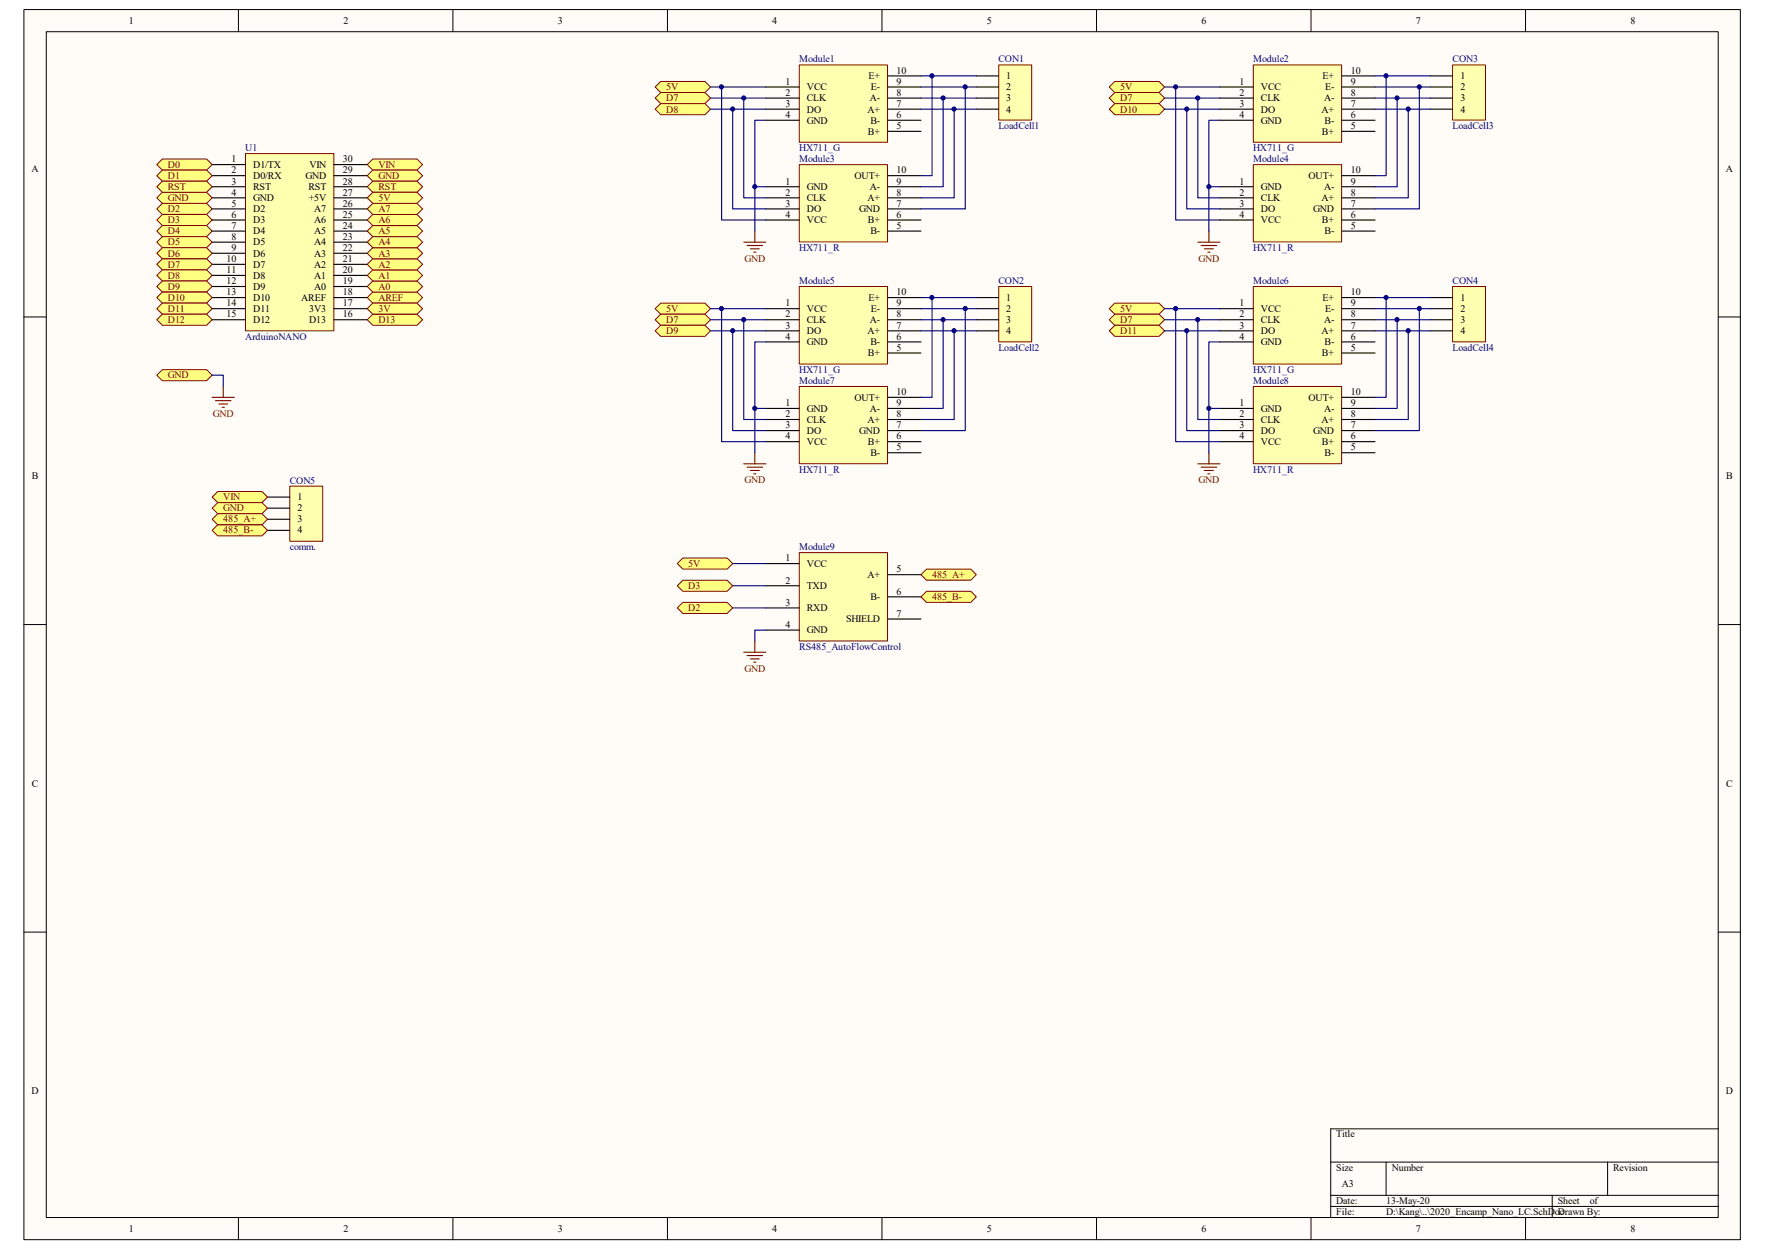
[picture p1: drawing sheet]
<svg xmlns="http://www.w3.org/2000/svg" width="297mm" height="210mm" viewBox="0 0 297 210" stroke-linecap="round" stroke-linejoin="round" font-family="sans-serif">
<path d="M4.1 1.7h288.8v206.7h-288.8z" fill="#fffcf8"/>
<path d="M4 1.6h288.9v206.8h-288.9z" fill="none" stroke="#000" stroke-width=".17"/>
<path d="M7.8 5.4h281.3v199.3h-281.3z" fill="#fffcf8"/>
<g fill="none" stroke="#000" stroke-width=".17">
<path d="M7.8 5.3h281.3v199.4h-281.3zM40.1 1.6v3.7M76.2 1.6v3.7M112.3 1.6v3.7M148.4 1.6v3.7M184.5 1.6v3.7M220.6 1.6v3.7M256.7 1.6v3.7M4 53.3h3.7M289.2 53.3h3.7M4 105h3.7M289.2 105h3.7"/>
<path d="M4 156.7h3.7M289.2 156.7h3.7M223.9 195.4h65.3M233.3 195.4v5.6M270.5 195.4v5.6M289.2 189.8h-65.3v14.9M40.1 204.7v3.7M76.2 204.7v3.7M112.3 204.7v3.7M148.4 204.7v3.7M184.5 204.7v3.7M220.6 204.7v3.7"/>
<path d="M223.9 201h65.3M223.9 202.9h65.3M256.7 204.7v3.7M261.2 201v3.7"/>
</g>
<path d="M134.5 27.7h14.9v13h-14.9z" fill="#ffffb0"/>
<path d="M134.5 27.7h14.9v13h-14.9z" fill="none" stroke="#800000" stroke-width=".17"/>
<path d="M128.9 31.4h5.6M128.9 33.3h5.6M128.9 35.1h5.6M128.9 37h5.6M149.4 31.4h5.6M149.4 33.3h5.6M149.4 35.1h5.6M149.4 37h5.6M149.4 38.9h5.6M149.4 29.5h5.6" fill="none" stroke="#000" stroke-width=".19"/>
<path d="M111.2 13.7h7.4l1 .9-1 1h-7.4l-1-1z" fill-rule="evenodd" fill="#ffff80" stroke="#800000" stroke-width=".17"/>
<path d="M127 38.9v1.8M125.2 40.7h3.7M125.7 41.3h2.6M126.3 41.8h1.5M126.8 42.4h.4" fill="none" stroke="#800000" stroke-width=".19"/>
<g fill="#ffff80" stroke="#800000" stroke-width=".17">
<path d="M111.2 15.6h7.4l1 .9-1 .9h-7.4l-1-.9z" fill-rule="evenodd"/>
<path d="M111.2 17.4h7.4l1 1-1 .9h-7.4l-1-.9z" fill-rule="evenodd"/>
</g>
<path d="M119.6 14.6h9.3M119.6 16.5h9.3M119.6 18.4h9.3M121.4 14.6v22.4h7.5M123.3 18.4v16.7h5.6M125.2 16.5v16.8h3.7M127 31.4h1.9M128.9 20.2h-1.9v18.7" fill="none" stroke="#000080" stroke-width=".19"/>
<path d="M168.1 11h5.5v9.2h-5.5z" fill="#ffffb0"/>
<path d="M168.1 10.9h5.5v9.3h-5.5z" fill="none" stroke="#800000" stroke-width=".17"/>
<path d="M164.3 12.8h3.7M164.3 14.6h3.7M164.3 16.5h3.7M164.3 18.4h3.7" fill="none" stroke="#000" stroke-width=".19"/>
<path d="M155 12.8h9.3M155 14.6h9.3M155 16.5h9.3M155 18.4h9.3M156.8 12.8v16.7h-1.8M158.7 16.5v14.9h-3.7M160.6 18.4v14.9h-5.6M162.4 14.6v20.5h-7.4" fill="none" stroke="#000080" stroke-width=".19"/>
<path d="M134.5 65h14.9v13h-14.9z" fill="#ffffb0"/>
<path d="M134.5 65h14.9v13h-14.9z" fill="none" stroke="#800000" stroke-width=".17"/>
<path d="M128.9 68.7h5.6M128.9 70.5h5.6M128.9 72.4h5.6M128.9 74.3h5.6M149.4 68.7h5.6M149.4 70.5h5.6M149.4 72.4h5.6M149.4 74.3h5.6M149.4 76.1h5.6M149.4 66.8h5.6" fill="none" stroke="#000" stroke-width=".19"/>
<path d="M111.2 51h7.4l1 .9-1 .9h-7.4l-1-.9z" fill-rule="evenodd" fill="#ffff80" stroke="#800000" stroke-width=".17"/>
<path d="M125.2 78h3.7M125.7 78.6h2.6M126.3 79.1h1.5M126.8 79.7h.4M127 76.1v1.9" fill="none" stroke="#800000" stroke-width=".19"/>
<g fill="#ffff80" stroke="#800000" stroke-width=".17">
<path d="M111.2 52.8h7.4l1 1-1 .9h-7.4l-1-.9z" fill-rule="evenodd"/>
<path d="M111.2 54.7h7.4l1 .9-1 1h-7.4l-1-1z" fill-rule="evenodd"/>
</g>
<path d="M119.6 51.9h9.3M119.6 55.6h9.3M121.4 51.9v22.4h7.5M123.3 55.6v16.8h5.6M125.2 53.8v16.7h3.7M128.9 57.5h-1.9v18.6M127 68.7h1.9" fill="none" stroke="#000080" stroke-width=".19"/>
<path d="M168.1 48.2h5.5v9.3h-5.5z" fill="#ffffb0"/>
<path d="M168.1 48.2h5.5v9.3h-5.5z" fill="none" stroke="#800000" stroke-width=".17"/>
<path d="M164.3 50h3.7M164.3 51.9h3.7M164.3 53.8h3.7M164.3 55.6h3.7" fill="none" stroke="#000" stroke-width=".19"/>
<path d="M155 50h9.3M155 51.9h9.3M155 53.8h9.3M155 55.6h9.3M156.8 50v16.8h-1.8M158.7 53.8v14.9h-3.7M160.6 55.6v14.9h-5.6M162.4 51.9v20.5h-7.4" fill="none" stroke="#000080" stroke-width=".19"/>
<path d="M210.9 27.7h14.9v13h-14.9z" fill="#ffffb0"/>
<path d="M210.9 27.7h14.9v13h-14.9z" fill="none" stroke="#800000" stroke-width=".17"/>
<path d="M205.3 31.4h5.6M205.3 33.3h5.6M205.3 35.1h5.6M205.3 37h5.6M225.8 31.4h5.6M225.8 33.3h5.6M225.8 35.1h5.6M225.8 37h5.6M225.8 38.9h5.6M225.8 29.5h5.6" fill="none" stroke="#000" stroke-width=".19"/>
<path d="M186.7 14.6l.9-.9h7.4l1 .9-1 1h-7.4z" fill-rule="evenodd" fill="#ffff80" stroke="#800000" stroke-width=".17"/>
<path d="M203.4 38.9v1.8M201.6 40.7h3.7M202.1 41.3h2.6M202.7 41.8h1.5M203.2 42.4h.4" fill="none" stroke="#800000" stroke-width=".19"/>
<g fill="#ffff80" stroke="#800000" stroke-width=".17">
<path d="M186.7 16.5l.9-.9h7.4l1 .9-1 .9h-7.4z" fill-rule="evenodd"/>
<path d="M186.7 18.4l.9-1h7.4l1 1-1 .9h-7.4z" fill-rule="evenodd"/>
</g>
<path d="M196 16.5h9.3M196 18.4h9.3M197.8 14.6h7.5M199.7 18.4v16.7h5.6M201.6 16.5v16.8h3.7M203.4 31.4h1.9M205.3 20.2h-1.9v18.7" fill="none" stroke="#000080" stroke-width=".19"/>
<path d="M244.5 11h5.5v9.2h-5.5z" fill="#ffffb0"/>
<path d="M244.4 10.9h5.6v9.3h-5.6z" fill="none" stroke="#800000" stroke-width=".17"/>
<path d="M240.7 12.8h3.7M240.7 14.6h3.7M240.7 16.5h3.7M240.7 18.4h3.7" fill="none" stroke="#000" stroke-width=".19"/>
<path d="M231.4 12.8h9.3M231.4 14.6h9.3M231.4 16.5h9.3M231.4 18.4h9.3M233.3 12.8v16.7h-1.9M235.1 16.5v14.9h-3.7M237 18.4v14.9h-5.6M238.8 14.6v20.5h-7.4" fill="none" stroke="#000080" stroke-width=".19"/>
<path d="M210.9 65h14.9v13h-14.9z" fill="#ffffb0"/>
<path d="M210.9 65h14.9v13h-14.9z" fill="none" stroke="#800000" stroke-width=".17"/>
<path d="M205.3 68.7h5.6M205.3 70.5h5.6M205.3 72.4h5.6M205.3 74.3h5.6M225.8 68.7h5.6M225.8 70.5h5.6M225.8 72.4h5.6M225.8 74.3h5.6M225.8 76.1h5.6M225.8 66.8h5.6" fill="none" stroke="#000" stroke-width=".19"/>
<path d="M187.6 51h7.4l1 .9-1 .9h-7.4l-.9-.9z" fill-rule="evenodd" fill="#ffff80" stroke="#800000" stroke-width=".17"/>
<path d="M201.6 78h3.7M202.1 78.6h2.6M202.7 79.1h1.5M203.2 79.7h.4M203.4 76.1v1.9" fill="none" stroke="#800000" stroke-width=".19"/>
<g fill="#ffff80" stroke="#800000" stroke-width=".17">
<path d="M186.7 53.8l.9-1h7.4l1 1-1 .9h-7.4z" fill-rule="evenodd"/>
<path d="M186.7 55.6l.9-.9h7.4l1 .9-1 1h-7.4z" fill-rule="evenodd"/>
</g>
<path d="M196 51.9h9.3M196 53.8h9.3M196 55.6h9.3M197.8 51.9v22.4h7.5M199.7 55.6v16.8h5.6M201.6 53.8v16.7h3.7M205.3 57.5h-1.9v18.6M203.4 68.7h1.9" fill="none" stroke="#000080" stroke-width=".19"/>
<path d="M244.5 48.2h5.5v9.3h-5.5z" fill="#ffffb0"/>
<path d="M244.4 48.2h5.6v9.3h-5.6z" fill="none" stroke="#800000" stroke-width=".17"/>
<path d="M240.7 50h3.7M240.7 51.9h3.7M240.7 53.8h3.7M240.7 55.6h3.7" fill="none" stroke="#000" stroke-width=".19"/>
<path d="M231.4 50h9.3M231.4 51.9h9.3M231.4 53.8h9.3M231.4 55.6h9.3M233.3 50v16.8h-1.9M235.1 53.8v14.9h-3.7M237 55.6v14.9h-5.6M238.8 51.9v20.5h-7.4" fill="none" stroke="#000080" stroke-width=".19"/>
<path d="M134.5 93h14.9v14.8h-14.9z" fill="#ffffb0"/>
<path d="M134.5 92.9h14.9v14.9h-14.9z" fill="none" stroke="#800000" stroke-width=".17"/>
<path d="M128.9 94.8h5.6M128.9 98.5h5.6M149.4 96.6h5.6M128.9 102.2h5.6M128.9 105.9h5.6M149.4 100.4h5.6M149.4 104.1h5.6" fill="none" stroke="#000" stroke-width=".19"/>
<path d="M114.9 93.8h7.5l.9 1-.9 .9h-7.5l-.9-.9z" fill-rule="evenodd" fill="#ffff80" stroke="#800000" stroke-width=".17"/>
<path d="M125.2 109.7h3.7M125.7 110.2h2.6M126.3 110.8h1.5M126.8 111.4h.4M127 107.8v1.9" fill="none" stroke="#800000" stroke-width=".19"/>
<path d="M123.3 94.8h5.6M123.3 98.5h5.6M123.3 102.2h5.6M128.9 105.9h-1.9v1.9" fill="none" stroke="#000080" stroke-width=".19"/>
<path d="M41.4 25.9h14.8v29.7h-14.8z" fill="#ffffb0"/>
<path d="M41.3 25.8h14.9v29.8h-14.9z" fill="none" stroke="#800000" stroke-width=".17"/>
<g fill="none" stroke="#000" stroke-width=".19">
<path d="M35.7 27.7h5.6M35.7 29.5h5.6M35.7 31.4h5.6M35.7 33.3h5.6M35.7 35.1h5.6M35.7 37h5.6M35.7 38.9h5.6M56.2 27.7h5.6M56.2 29.5h5.6M56.2 31.4h5.6M56.2 33.3h5.6M56.2 35.1h5.6"/>
<path d="M56.2 37h5.6M56.2 38.9h5.6M35.7 40.7h5.6M35.7 42.6h5.6M35.7 44.4h5.6M35.7 46.3h5.6M35.7 48.2h5.6M35.7 50h5.6M35.7 51.9h5.6M35.7 53.8h5.6M56.2 40.7h5.6M56.2 42.6h5.6"/>
<path d="M56.2 44.4h5.6M56.2 46.3h5.6M56.2 48.2h5.6M56.2 50h5.6M56.2 51.9h5.6M56.2 53.8h5.6"/>
</g>
<g fill="#ffff80" stroke="#800000" stroke-width=".17">
<path d="M26.4 27.7l.9-1h7.5l.9 1-.9 .9h-7.5z" fill-rule="evenodd"/>
<path d="M26.4 29.5l.9-.9h7.5l.9 .9-.9 1h-7.5z" fill-rule="evenodd"/>
<path d="M26.4 35.1l.9-.9h7.5l.9 .9-.9 1h-7.5z" fill-rule="evenodd"/>
<path d="M27.3 36.1h7.5l.9 .9-.9 .9h-7.5l-.9-.9z" fill-rule="evenodd"/>
<path d="M26.4 38.9l.9-1h7.5l.9 1-.9 .9h-7.5z" fill-rule="evenodd"/>
<path d="M26.4 40.7l.9-.9h7.5l.9 .9-.9 1h-7.5z" fill-rule="evenodd"/>
<path d="M26.4 42.6l.9-.9h7.5l.9 .9-.9 .9h-7.5z" fill-rule="evenodd"/>
<path d="M26.4 44.4l.9-.9h7.5l.9 .9-.9 1h-7.5z" fill-rule="evenodd"/>
<path d="M26.4 46.3l.9-.9h7.5l.9 .9-.9 .9h-7.5z" fill-rule="evenodd"/>
<path d="M26.4 48.2l.9-1h7.5l.9 1-.9 .9h-7.5z" fill-rule="evenodd"/>
<path d="M26.4 50l.9-.9h7.5l.9 .9-.9 1h-7.5z" fill-rule="evenodd"/>
<path d="M26.4 51.9l.9-.9h7.5l.9 .9-.9 .9h-7.5z" fill-rule="evenodd"/>
<path d="M26.4 53.8l.9-1h7.5l.9 1-.9 .9h-7.5z" fill-rule="evenodd"/>
<path d="M61.8 53.8l.9-1h7.5l.9 1-.9 .9h-7.5z" fill-rule="evenodd"/>
<path d="M61.8 50l.9-.9h7.5l.9 .9-.9 1h-7.5z" fill-rule="evenodd"/>
<path d="M61.8 48.2l.9-1h7.5l.9 1-.9 .9h-7.5z" fill-rule="evenodd"/>
<path d="M61.8 46.3l.9-.9h7.5l.9 .9-.9 .9h-7.5z" fill-rule="evenodd"/>
<path d="M61.8 44.4l.9-.9h7.5l.9 .9-.9 1h-7.5z" fill-rule="evenodd"/>
<path d="M62.7 41.7h7.5l.9 .9-.9 .9h-7.5l-.9-.9z" fill-rule="evenodd"/>
<path d="M61.8 40.7l.9-.9h7.5l.9 .9-.9 1h-7.5z" fill-rule="evenodd"/>
<path d="M61.8 38.9l.9-1h7.5l.9 1-.9 .9h-7.5z" fill-rule="evenodd"/>
<path d="M62.7 36.1h7.5l.9 .9-.9 .9h-7.5l-.9-.9z" fill-rule="evenodd"/>
<path d="M61.8 35.1l.9-.9h7.5l.9 .9-.9 1h-7.5z" fill-rule="evenodd"/>
<path d="M62.7 26.7h7.5l.9 1-.9 .9h-7.5l-.9-.9z" fill-rule="evenodd"/>
<path d="M61.8 29.5l.9-.9h7.5l.9 .9-.9 1h-7.5z" fill-rule="evenodd"/>
<path d="M26.4 33.3l.9-1h7.5l.9 1-.9 .9h-7.5z" fill-rule="evenodd"/>
<path d="M62.7 51h7.5l.9 .9-.9 .9h-7.5l-.9-.9z" fill-rule="evenodd"/>
<path d="M61.8 31.4l.9-.9h7.5l.9 .9-.9 .9h-7.5z" fill-rule="evenodd"/>
<path d="M61.8 33.3l.9-1h7.5l.9 1-.9 .9h-7.5z" fill-rule="evenodd"/>
<path d="M26.4 31.4l.9-.9h7.5l.9 .9-.9 .9h-7.5z" fill-rule="evenodd"/>
<path d="M26.4 63.1l.9-.9h7.5l.9 .9-.9 .9h-7.5z" fill-rule="evenodd"/>
</g>
<path d="M35.7 66.8h3.7M36.3 67.4h2.6M36.8 67.9h1.5M37.4 68.5h.4M37.6 64.9v1.9" fill="none" stroke="#800000" stroke-width=".19"/>
<path d="M35.7 63.1h1.9v1.8" fill="none" stroke="#000080" stroke-width=".19"/>
<g fill="#ffff80" stroke="#800000" stroke-width=".17">
<path d="M114.9 101.3h7.5l.9 .9-.9 1h-7.5l-.9-1z" fill-rule="evenodd"/>
<path d="M114.9 97.6h7.5l.9 .9-.9 .9h-7.5l-.9-.9z" fill-rule="evenodd"/>
</g>
<path d="M48.8 81.8h5.5v9.2h-5.5z" fill="#ffffb0"/>
<path d="M48.8 81.7h5.5v9.3h-5.5z" fill="none" stroke="#800000" stroke-width=".17"/>
<path d="M45 83.6h3.7M45 85.4h3.7M45 87.3h3.7M45 89.2h3.7" fill="none" stroke="#000" stroke-width=".19"/>
<g fill="#ffff80" stroke="#800000" stroke-width=".17">
<path d="M35.7 83.6l.9-.9h7.5l.9 .9-.9 .9h-7.5z" fill-rule="evenodd"/>
<path d="M35.7 85.4l.9-.9h7.5l.9 .9-.9 1h-7.5z" fill-rule="evenodd"/>
<path d="M155.9 95.7h7.5l.9 .9-.9 1h-7.5l-.9-1z" fill-rule="evenodd"/>
<path d="M155 100.4l.9-1h7.5l.9 1-.9 .9h-7.5z" fill-rule="evenodd"/>
<path d="M35.7 87.3l.9-.9h7.5l.9 .9-.9 .9h-7.5z" fill-rule="evenodd"/>
<path d="M35.7 89.2l.9-1h7.5l.9 1-.9 .9h-7.5z" fill-rule="evenodd"/>
</g>
<path d="M134.5 11h14.9v12.9h-14.9z" fill="#ffffb0"/>
<path d="M134.5 10.9h14.9v13h-14.9z" fill="none" stroke="#800000" stroke-width=".17"/>
<path d="M128.9 14.6h5.6M128.9 16.5h5.6M128.9 18.4h5.6M149.4 14.6h5.6M149.4 16.5h5.6M149.4 18.4h5.6M149.4 12.8h5.6M128.9 20.2h5.6M149.4 20.2h5.6M149.4 22.1h5.6" fill="none" stroke="#000" stroke-width=".19"/>
<path d="M134.5 48.2h14.9v13h-14.9z" fill="#ffffb0"/>
<path d="M134.5 48.2h14.9v13h-14.9z" fill="none" stroke="#800000" stroke-width=".17"/>
<path d="M128.9 51.9h5.6M128.9 53.8h5.6M128.9 55.6h5.6M128.9 57.5h5.6M149.4 51.9h5.6M149.4 53.8h5.6M149.4 55.6h5.6M149.4 57.5h5.6M149.4 59.4h5.6M149.4 50h5.6" fill="none" stroke="#000" stroke-width=".19"/>
<path d="M210.9 11h14.9v12.9h-14.9z" fill="#ffffb0"/>
<path d="M210.9 10.9h14.9v13h-14.9z" fill="none" stroke="#800000" stroke-width=".17"/>
<path d="M205.3 14.6h5.6M205.3 16.5h5.6M205.3 18.4h5.6M225.8 14.6h5.6M225.8 16.5h5.6M225.8 18.4h5.6M225.8 12.8h5.6M205.3 20.2h5.6M225.8 20.2h5.6M225.8 22.1h5.6" fill="none" stroke="#000" stroke-width=".19"/>
<path d="M210.9 48.2h14.9v13h-14.9z" fill="#ffffb0"/>
<path d="M210.9 48.2h14.9v13h-14.9z" fill="none" stroke="#800000" stroke-width=".17"/>
<path d="M205.3 51.9h5.6M205.3 53.8h5.6M205.3 55.6h5.6M205.3 57.5h5.6M225.8 51.9h5.6M225.8 53.8h5.6M225.8 55.6h5.6M225.8 57.5h5.6M225.8 59.4h5.6M225.8 50h5.6" fill="none" stroke="#000" stroke-width=".19"/>
<path d="M196 14.6h1.8v22.4h7.5M119.6 53.8h9.3" fill="none" stroke="#000080" stroke-width=".19"/>
<g fill="#000080" stroke="#000080" stroke-width=".17">
<circle cx="121.4" cy="51.9" r=".35"/>
<circle cx="121.4" cy="14.6" r=".35"/>
<circle cx="123.3" cy="55.6" r=".35"/>
<circle cx="123.3" cy="18.3" r=".35"/>
<circle cx="125.1" cy="53.7" r=".35"/>
<circle cx="125.1" cy="16.5" r=".35"/>
<circle cx="127" cy="68.7" r=".35"/>
<circle cx="127" cy="31.4" r=".35"/>
<circle cx="156.8" cy="50" r=".35"/>
<circle cx="156.8" cy="12.7" r=".35"/>
<circle cx="158.7" cy="53.7" r=".35"/>
<circle cx="158.7" cy="16.5" r=".35"/>
<circle cx="160.5" cy="55.6" r=".35"/>
<circle cx="160.5" cy="18.3" r=".35"/>
<circle cx="162.4" cy="51.9" r=".35"/>
<circle cx="162.4" cy="14.6" r=".35"/>
<circle cx="197.8" cy="51.9" r=".35"/>
<circle cx="197.8" cy="14.6" r=".35"/>
<circle cx="199.7" cy="55.6" r=".35"/>
<circle cx="199.7" cy="18.3" r=".35"/>
<circle cx="201.5" cy="53.7" r=".35"/>
<circle cx="201.5" cy="16.5" r=".35"/>
<circle cx="203.4" cy="68.7" r=".35"/>
<circle cx="203.4" cy="31.4" r=".35"/>
<circle cx="233.2" cy="50" r=".35"/>
<circle cx="233.2" cy="12.7" r=".35"/>
<circle cx="235.1" cy="53.7" r=".35"/>
<circle cx="235.1" cy="16.5" r=".35"/>
<circle cx="237" cy="55.6" r=".35"/>
<circle cx="237" cy="18.3" r=".35"/>
<circle cx="238.8" cy="51.9" r=".35"/>
<circle cx="238.8" cy="14.6" r=".35"/>
</g>
<g font-size="1.7">
<text x="21.7" y="4">1</text>
<text x="57.8" y="4">2</text>
<text x="93.9" y="4">3</text>
<text x="130" y="4">4</text>
<text x="166.1" y="4">5</text>
<text x="202.2" y="4">6</text>
<text x="238.3" y="4">7</text>
<text x="274.4" y="4">8</text>
<text x="132.2" y="14.2">1</text>
<text x="132.2" y="16.1">2</text>
<text x="132.2" y="17.9">3</text>
<text x="135.8" y="15.2">VCC</text>
<text x="135.8" y="17">CLK</text>
<text x="146.1" y="13.3">E+</text>
<text x="146.4" y="17">A-</text>
<text x="146.6" y="15.2">E-</text>
<text x="150.9" y="17.9">7</text>
<text x="150.9" y="16.1">8</text>
<text x="150.9" y="14.2">9</text>
<text x="150.9" y="12.4">10</text>
<text x="169.3" y="13.3">1</text>
<text x="169.3" y="15.2">2</text>
<text x="169.3" y="17">3</text>
<text x="208.6" y="14.2">1</text>
<text x="208.6" y="16.1">2</text>
<text x="208.6" y="17.9">3</text>
<text x="212.2" y="15.2">VCC</text>
<text x="212.2" y="17">CLK</text>
<text x="222.5" y="13.3">E+</text>
<text x="222.8" y="17">A-</text>
<text x="223" y="15.2">E-</text>
<text x="227.3" y="17.9">7</text>
<text x="227.3" y="16.1">8</text>
<text x="227.3" y="14.2">9</text>
<text x="227.3" y="12.4">10</text>
<text x="245.7" y="13.3">1</text>
<text x="245.7" y="15.2">2</text>
<text x="245.7" y="17">3</text>
<text x="132.2" y="19.9">4</text>
<text x="135.8" y="18.9">DO</text>
<text x="135.8" y="20.8">GND</text>
<text x="146" y="18.9">A+</text>
<text x="146" y="22.6">B+</text>
<text x="146.5" y="20.8">B-</text>
<text x="150.9" y="21.7">5</text>
<text x="150.9" y="19.9">6</text>
<text x="169.3" y="18.9">4</text>
<text x="208.6" y="19.9">4</text>
<text x="212.2" y="18.9">DO</text>
<text x="212.2" y="20.8">GND</text>
<text x="222.4" y="18.9">A+</text>
<text x="222.5" y="22.6">B+</text>
<text x="222.9" y="20.8">B-</text>
<text x="227.3" y="21.7">5</text>
<text x="227.3" y="19.9">6</text>
<text x="245.7" y="18.9">4</text>
<text x="5.3" y="28.9">A</text>
<text x="38.9" y="27.3">1</text>
<text x="38.9" y="29.2">2</text>
<text x="42.6" y="28.2">D1/TX</text>
<text x="52.1" y="28.2">VIN</text>
<text x="57.7" y="29.2">29</text>
<text x="57.7" y="27.3">30</text>
<text x="150.9" y="29.2">10</text>
<text x="227.3" y="29.2">10</text>
<text x="290.4" y="28.9">A</text>
<text x="38.9" y="31">3</text>
<text x="38.9" y="32.9">4</text>
<text x="38.9" y="34.8">5</text>
<text x="42.6" y="30.1">D0/RX</text>
<text x="42.6" y="32">RST</text>
<text x="42.6" y="33.8">GND</text>
<text x="42.6" y="35.7">D2</text>
<text x="51.4" y="30.1">GND</text>
<text x="51.9" y="32">RST</text>
<text x="51.9" y="33.8">+5V</text>
<text x="52.9" y="35.7">A7</text>
<text x="57.7" y="34.8">26</text>
<text x="57.7" y="32.9">27</text>
<text x="57.7" y="31">28</text>
<text x="132.2" y="31">1</text>
<text x="132.2" y="32.9">2</text>
<text x="132.2" y="34.8">3</text>
<text x="135.8" y="32">GND</text>
<text x="135.8" y="33.8">CLK</text>
<text x="135.8" y="35.7">DO</text>
<text x="143.8" y="30.1">OUT+</text>
<text x="144.6" y="35.7">GND</text>
<text x="146" y="33.8">A+</text>
<text x="146.4" y="32">A-</text>
<text x="150.9" y="34.8">7</text>
<text x="150.9" y="32.9">8</text>
<text x="150.9" y="31">9</text>
<text x="208.6" y="31">1</text>
<text x="208.6" y="32.9">2</text>
<text x="208.6" y="34.8">3</text>
<text x="212.2" y="32">GND</text>
<text x="212.2" y="33.8">CLK</text>
<text x="212.2" y="35.7">DO</text>
<text x="220.2" y="30.1">OUT+</text>
<text x="221" y="35.7">GND</text>
<text x="222.4" y="33.8">A+</text>
<text x="222.8" y="32">A-</text>
<text x="227.3" y="34.8">7</text>
<text x="227.3" y="32.9">8</text>
<text x="227.3" y="31">9</text>
<text x="38.9" y="36.6">6</text>
<text x="38.9" y="38.5">7</text>
<text x="38.9" y="40.3">8</text>
<text x="42.6" y="37.5">D3</text>
<text x="42.6" y="39.4">D4</text>
<text x="42.6" y="41.3">D5</text>
<text x="52.9" y="41.3">A4</text>
<text x="52.9" y="39.4">A5</text>
<text x="52.9" y="37.5">A6</text>
<text x="57.7" y="40.3">23</text>
<text x="57.7" y="38.5">24</text>
<text x="57.7" y="36.6">25</text>
<text x="132.2" y="36.6">4</text>
<text x="135.8" y="37.5">VCC</text>
<text x="146" y="37.5">B+</text>
<text x="146.5" y="39.4">B-</text>
<text x="150.9" y="38.5">5</text>
<text x="150.9" y="36.6">6</text>
<text x="208.6" y="36.6">4</text>
<text x="212.2" y="37.5">VCC</text>
<text x="222.5" y="37.5">B+</text>
<text x="222.9" y="39.4">B-</text>
<text x="227.3" y="38.5">5</text>
<text x="227.3" y="36.6">6</text>
<text x="38.1" y="44.1">10</text>
<text x="38.1" y="45.9">11</text>
<text x="38.1" y="47.8">12</text>
<text x="38.9" y="42.2">9</text>
<text x="42.6" y="43.1">D6</text>
<text x="42.6" y="45">D7</text>
<text x="42.6" y="46.9">D8</text>
<text x="52.9" y="46.9">A1</text>
<text x="52.9" y="45">A2</text>
<text x="52.9" y="43.1">A3</text>
<text x="57.7" y="47.8">19</text>
<text x="57.7" y="45.9">20</text>
<text x="57.7" y="44.1">21</text>
<text x="57.7" y="42.2">22</text>
<text x="38.1" y="49.7">13</text>
<text x="38.1" y="51.5">14</text>
<text x="38.1" y="53.4">15</text>
<text x="42.6" y="48.7">D9</text>
<text x="42.6" y="50.6">D10</text>
<text x="42.6" y="52.5">D11</text>
<text x="50.7" y="50.6">AREF</text>
<text x="52" y="52.5">3V3</text>
<text x="52.9" y="48.7">A0</text>
<text x="57.7" y="53.4">16</text>
<text x="57.7" y="51.5">17</text>
<text x="57.7" y="49.7">18</text>
<text x="132.2" y="51.5">1</text>
<text x="132.2" y="53.4">2</text>
<text x="135.8" y="52.5">VCC</text>
<text x="146.1" y="50.6">E+</text>
<text x="146.6" y="52.5">E-</text>
<text x="150.9" y="53.4">8</text>
<text x="150.9" y="51.5">9</text>
<text x="150.9" y="49.7">10</text>
<text x="169.3" y="50.6">1</text>
<text x="169.3" y="52.5">2</text>
<text x="208.6" y="51.5">1</text>
<text x="208.6" y="53.4">2</text>
<text x="212.2" y="52.5">VCC</text>
<text x="222.5" y="50.6">E+</text>
<text x="223" y="52.5">E-</text>
<text x="227.3" y="53.4">8</text>
<text x="227.3" y="51.5">9</text>
<text x="227.3" y="49.7">10</text>
<text x="245.7" y="50.6">1</text>
<text x="245.7" y="52.5">2</text>
<text x="42.6" y="54.3">D12</text>
<text x="52" y="54.3">D13</text>
<text x="132.2" y="55.2">3</text>
<text x="132.2" y="57.1">4</text>
<text x="135.8" y="54.3">CLK</text>
<text x="135.8" y="56.2">DO</text>
<text x="135.8" y="58">GND</text>
<text x="146" y="56.2">A+</text>
<text x="146" y="59.9">B+</text>
<text x="146.4" y="54.3">A-</text>
<text x="146.5" y="58">B-</text>
<text x="150.9" y="59">5</text>
<text x="150.9" y="57.1">6</text>
<text x="150.9" y="55.2">7</text>
<text x="169.3" y="54.3">3</text>
<text x="169.3" y="56.2">4</text>
<text x="208.6" y="55.2">3</text>
<text x="208.6" y="57.1">4</text>
<text x="212.2" y="54.3">CLK</text>
<text x="212.2" y="56.2">DO</text>
<text x="212.2" y="58">GND</text>
<text x="222.4" y="56.2">A+</text>
<text x="222.5" y="59.9">B+</text>
<text x="222.8" y="54.3">A-</text>
<text x="222.9" y="58">B-</text>
<text x="227.3" y="59">5</text>
<text x="227.3" y="57.1">6</text>
<text x="227.3" y="55.2">7</text>
<text x="245.7" y="54.3">3</text>
<text x="245.7" y="56.2">4</text>
<text x="132.2" y="68.3">1</text>
<text x="132.2" y="70.1">2</text>
<text x="135.8" y="69.2">GND</text>
<text x="135.8" y="71.1">CLK</text>
<text x="143.8" y="67.4">OUT+</text>
<text x="146" y="71.1">A+</text>
<text x="146.4" y="69.2">A-</text>
<text x="150.9" y="70.1">8</text>
<text x="150.9" y="68.3">9</text>
<text x="150.9" y="66.4">10</text>
<text x="208.6" y="68.3">1</text>
<text x="208.6" y="70.1">2</text>
<text x="212.2" y="69.2">GND</text>
<text x="212.2" y="71.1">CLK</text>
<text x="220.2" y="67.4">OUT+</text>
<text x="222.4" y="71.1">A+</text>
<text x="222.8" y="69.2">A-</text>
<text x="227.3" y="70.1">8</text>
<text x="227.3" y="68.3">9</text>
<text x="227.3" y="66.4">10</text>
<text x="132.2" y="72">3</text>
<text x="132.2" y="73.9">4</text>
<text x="135.8" y="72.9">DO</text>
<text x="135.8" y="74.8">VCC</text>
<text x="144.6" y="72.9">GND</text>
<text x="146" y="74.8">B+</text>
<text x="146.5" y="76.7">B-</text>
<text x="150.9" y="75.7">5</text>
<text x="150.9" y="73.9">6</text>
<text x="150.9" y="72">7</text>
<text x="208.6" y="72">3</text>
<text x="208.6" y="73.9">4</text>
<text x="212.2" y="72.9">DO</text>
<text x="212.2" y="74.8">VCC</text>
<text x="221" y="72.9">GND</text>
<text x="222.5" y="74.8">B+</text>
<text x="222.9" y="76.7">B-</text>
<text x="227.3" y="75.7">5</text>
<text x="227.3" y="73.9">6</text>
<text x="227.3" y="72">7</text>
<text x="5.3" y="80.6">B</text>
<text x="290.5" y="80.6">B</text>
<text x="50" y="84.1">1</text>
<text x="50" y="86">2</text>
<text x="50" y="87.8">3</text>
<text x="50" y="89.7">4</text>
<text x="132.2" y="94.4">1</text>
<text x="135.8" y="95.3">VCC</text>
<text x="132.2" y="98.1">2</text>
<text x="132.2" y="101.9">3</text>
<text x="135.8" y="99.1">TXD</text>
<text x="146" y="97.2">A+</text>
<text x="146.5" y="100.9">B-</text>
<text x="150.9" y="100">6</text>
<text x="150.9" y="96.2">5</text>
<text x="132.2" y="105.6">4</text>
<text x="135.8" y="102.8">RXD</text>
<text x="135.8" y="106.5">GND</text>
<text x="142.4" y="104.6">SHIELD</text>
<text x="150.9" y="103.7">7</text>
<text x="5.3" y="132.3">C</text>
<text x="290.5" y="132.3">C</text>
<text x="5.3" y="184">D</text>
<text x="290.4" y="184">D</text>
<text x="224.9" y="191.3">Title</text>
<text x="224.9" y="196.8">Size</text>
<text x="234.2" y="196.8">Number</text>
<text x="271.4" y="196.8">Revision</text>
<text x="224.9" y="202.4">Date:</text>
<text x="225.8" y="199.6">A3</text>
<text x="233.3" y="202.4">13-May-20</text>
<text x="262.1" y="202.4">Sheet</text>
<text x="267.5" y="202.4">of</text>
<text x="21.7" y="207.1">1</text>
<text x="57.8" y="207.1">2</text>
<text x="93.9" y="207.1">3</text>
<text x="130" y="207.1">4</text>
<text x="166.1" y="207.1">5</text>
<text x="202.2" y="207.1">6</text>
<text x="224.9" y="204.3">File:</text>
<text x="233.3" y="204.3">D:\Kang\..\2020_Encamp_Nano_LC.SchDoc</text>
<text x="238.3" y="207.1">7</text>
<text x="262.1" y="204.3">Drawn By:</text>
<text x="274.4" y="207.1">8</text>
</g>
<g font-size="1.7" fill="#000080">
<text x="134.5" y="10.5">Module1</text>
<text x="168" y="10.5">CON1</text>
<text x="210.9" y="10.5">Module2</text>
<text x="244.4" y="10.5">CON3</text>
<text x="168" y="21.7">LoadCell1</text>
<text x="244.4" y="21.7">LoadCell3</text>
<text x="41.3" y="25.4">U1</text>
<text x="134.5" y="27.3">Module3</text>
<text x="134.5" y="25.4">HX711_G</text>
<text x="210.9" y="27.3">Module4</text>
<text x="210.9" y="25.4">HX711_G</text>
<text x="134.5" y="42.2">HX711_R</text>
<text x="134.5" y="47.8">Module5</text>
<text x="168" y="47.8">CON2</text>
<text x="210.9" y="42.2">HX711_R</text>
<text x="210.9" y="47.8">Module6</text>
<text x="244.4" y="47.8">CON4</text>
<text x="41.3" y="57.1">ArduinoNANO</text>
<text x="168" y="59">LoadCell2</text>
<text x="244.4" y="59">LoadCell4</text>
<text x="134.5" y="64.6">Module7</text>
<text x="134.5" y="62.7">HX711_G</text>
<text x="210.9" y="64.6">Module8</text>
<text x="210.9" y="62.7">HX711_G</text>
<text x="48.8" y="81.3">CON5</text>
<text x="134.5" y="79.5">HX711_R</text>
<text x="210.9" y="79.5">HX711_R</text>
<text x="48.8" y="92.5">comm.</text>
<text x="134.5" y="92.5">Module9</text>
<text x="134.5" y="109.3">RS485_AutoFlowControl</text>
</g>
<g font-size="1.7" fill="#800000">
<text x="112.1" y="15.2">5V</text>
<text x="112.1" y="17">D7</text>
<text x="188.5" y="15.2">5V</text>
<text x="188.5" y="17">D7</text>
<text x="112.1" y="18.9">D8</text>
<text x="188.5" y="18.9">D10</text>
<text x="28.2" y="28.2">D0</text>
<text x="63.7" y="28.2">VIN</text>
<text x="28.2" y="30.1">D1</text>
<text x="28.2" y="35.7">D2</text>
<text x="28.2" y="33.8">GND</text>
<text x="28.2" y="32">RST</text>
<text x="63.7" y="35.7">A7</text>
<text x="63.7" y="30.1">GND</text>
<text x="63.7" y="32">RST</text>
<text x="63.7" y="33.8">5V</text>
<text x="28.2" y="37.5">D3</text>
<text x="28.2" y="39.4">D4</text>
<text x="28.2" y="41.3">D5</text>
<text x="63.7" y="41.3">A4</text>
<text x="63.7" y="39.4">A5</text>
<text x="63.7" y="37.5">A6</text>
<text x="28.2" y="43.1">D6</text>
<text x="28.2" y="45">D7</text>
<text x="28.2" y="46.9">D8</text>
<text x="63.7" y="46.9">A1</text>
<text x="63.7" y="45">A2</text>
<text x="63.7" y="43.1">A3</text>
<text x="125.3" y="44">GND</text>
<text x="201.7" y="44">GND</text>
<text x="28.2" y="48.7">D9</text>
<text x="28.2" y="50.6">D10</text>
<text x="28.2" y="52.5">D11</text>
<text x="63.7" y="50.6">AREF</text>
<text x="63.7" y="48.7">A0</text>
<text x="63.7" y="52.5">3V</text>
<text x="112.1" y="52.5">5V</text>
<text x="188.5" y="52.5">5V</text>
<text x="28.2" y="54.3">D12</text>
<text x="63.7" y="54.3">D13</text>
<text x="112.1" y="54.3">D7</text>
<text x="112.1" y="56.2">D9</text>
<text x="188.5" y="54.3">D7</text>
<text x="188.5" y="56.2">D11</text>
<text x="28.2" y="63.6">GND</text>
<text x="35.8" y="70.1">GND</text>
<text x="125.3" y="81.3">GND</text>
<text x="201.7" y="81.3">GND</text>
<text x="37.5" y="84.1">VIN</text>
<text x="37.5" y="86">GND</text>
<text x="37.5" y="87.8">485_A+</text>
<text x="37.5" y="89.7">485_B-</text>
<text x="115.8" y="95.3">5V</text>
<text x="115.8" y="99.1">D3</text>
<text x="156.8" y="97.2">485_A+</text>
<text x="156.8" y="100.9">485_B-</text>
<text x="115.8" y="102.8">D2</text>
<text x="125.3" y="113">GND</text>
</g>
</svg>
